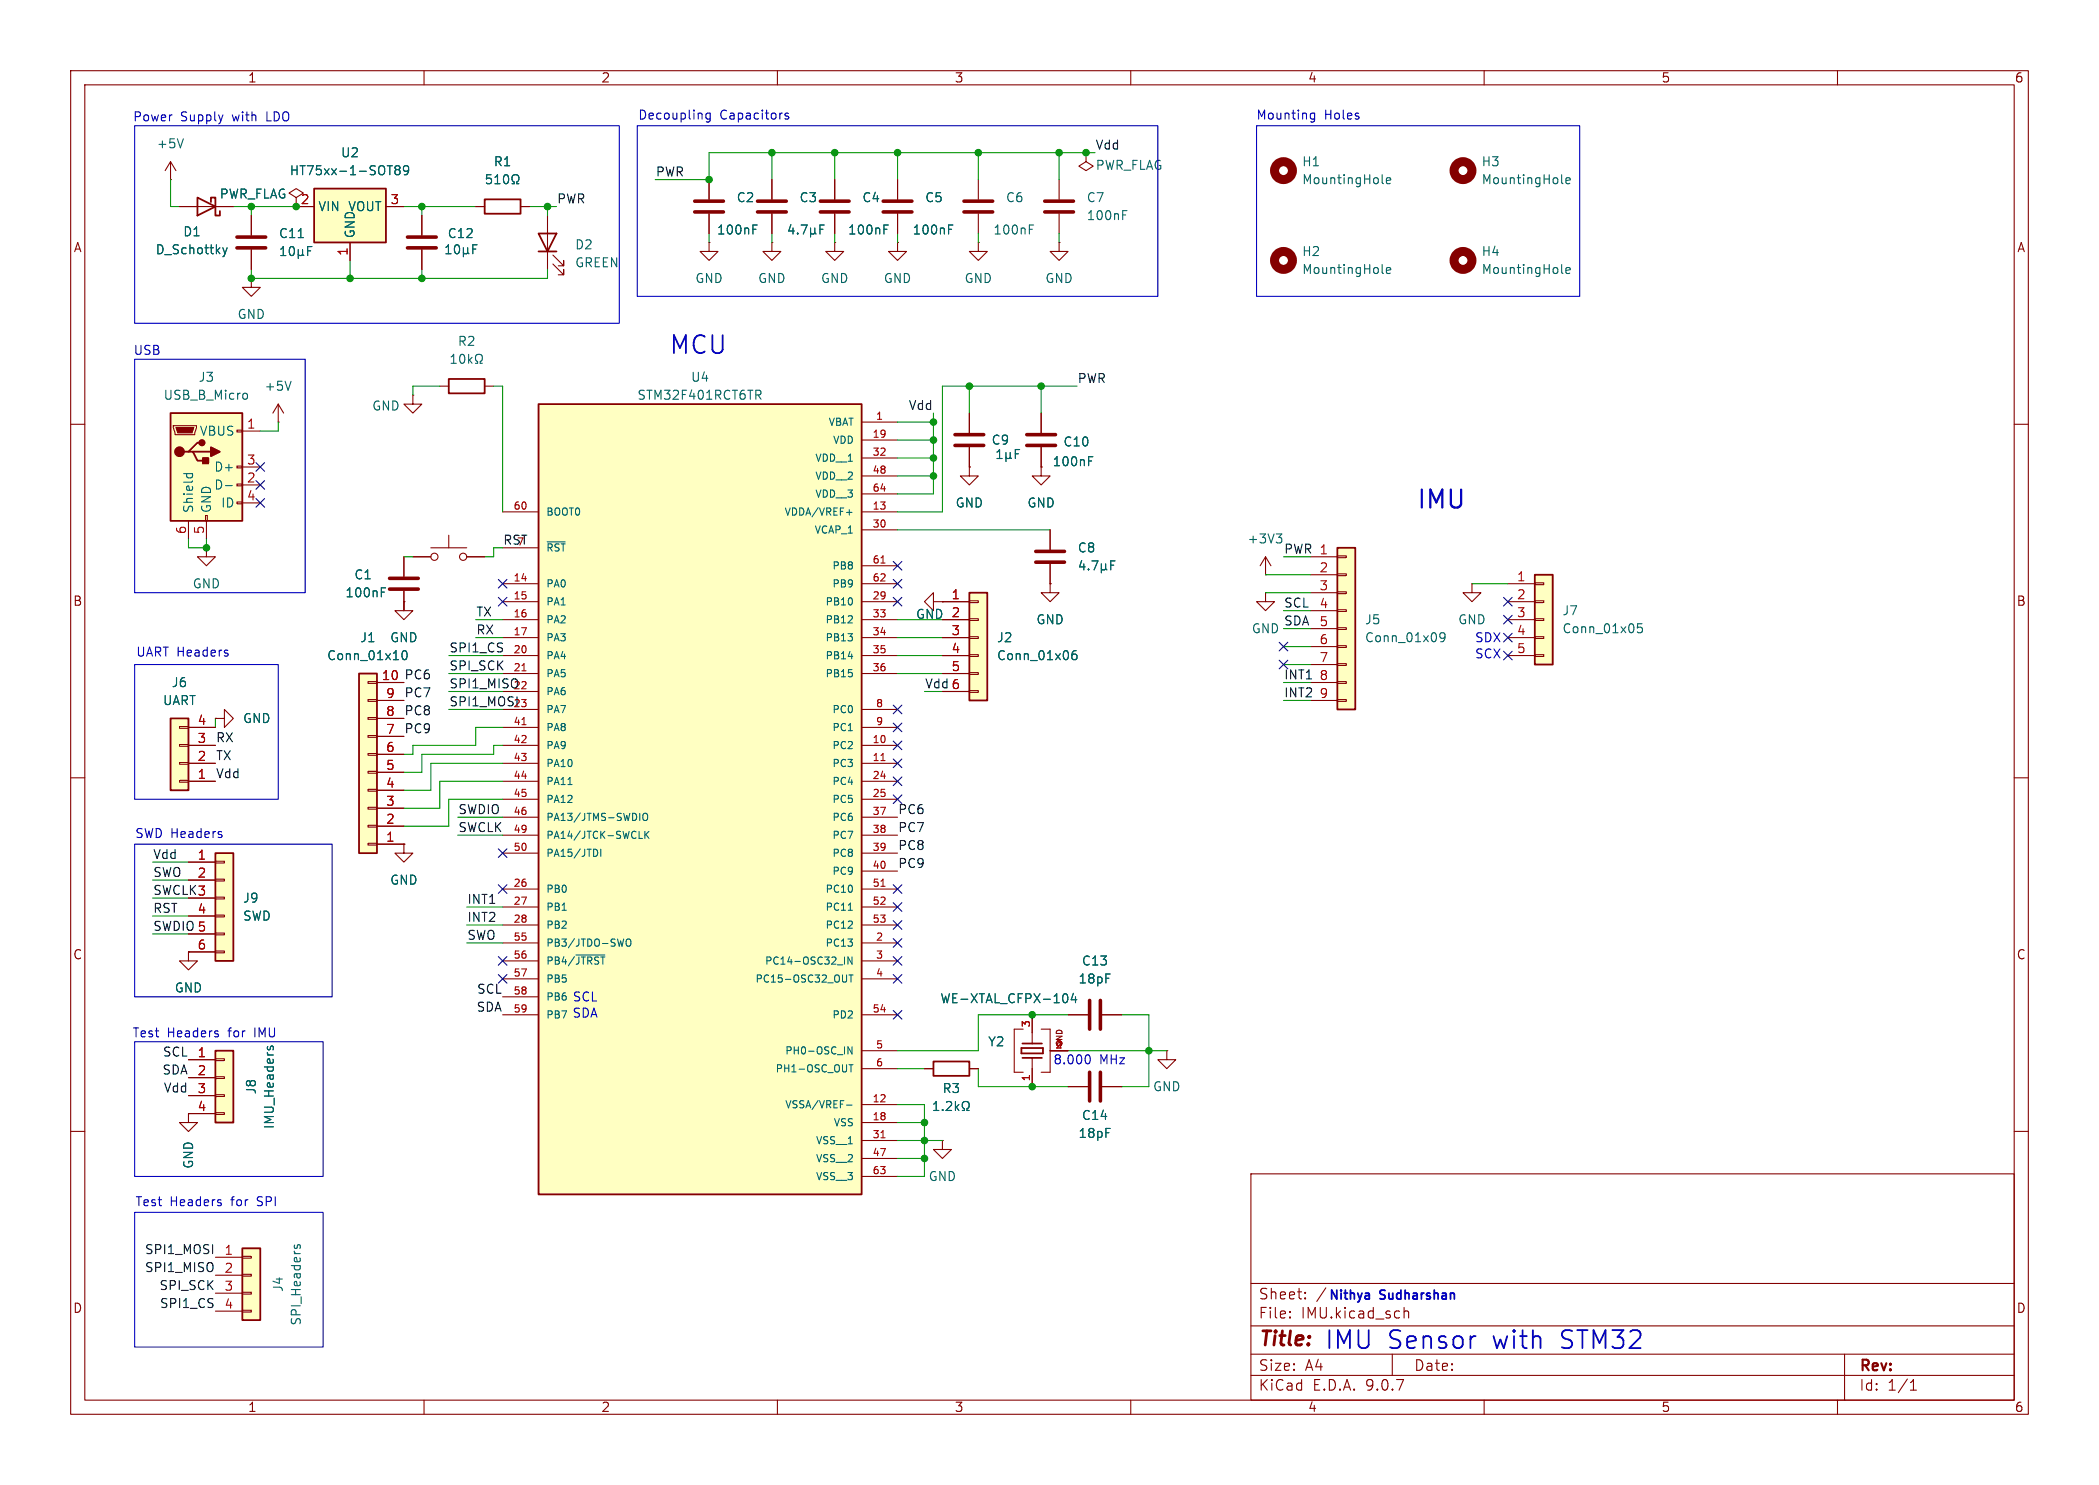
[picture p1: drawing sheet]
<svg xmlns="http://www.w3.org/2000/svg" width="297mm" height="210mm" viewBox="0 0 297 210" stroke-linecap="round" stroke-linejoin="round" font-family="sans-serif">
<g fill="none" stroke="#840000" stroke-width=".15">
<path d="M10 10h277v190h-277zM12 12h273v186h-273zM60 10v2M110 10v2M160 10v2M210 10v2M260 10v2M24.1 25.4h.1M24.1 22.9l-.7 1.2M24.1 22.9l.8 1.2M24.1 22.9v2.5M25.4 29.2h7.6"/>
<path d="M41.9 27.9l1-.6-1-.6-1 .6 1 .6v1.3M127 25.4v2.8M127 30.2v2.8M149.9 34.3v1.3h1.2l-1.2 1.2-1.3-1.2h1.3M149.9 34.3h.1M10 60h2M285 60h2M10 110h2M285 110h2M10 160h2M177 166h108v32h-108zM285 160h2"/>
<path d="M60 198v2M110 198v2M160 198v2M177 194.5h108M177 191.5h108M177 187.5h108M177 181.5h108M182.5 186.3h.1l-.1 .1M182.5 186.3v.1M182.5 185.5v.1M182.5 185.5h.1l-.1 .1M184.7 183.6v.1"/>
<path d="M184.7 183.6h-.1l.1 .1M184.7 182.8v.1M184.7 182.8h-.1l.1 .1M187.6 182.1l-1.3 2M197 191.5v3M198.7 184.9v1.5M198.7 185.5a.37 .37 0 0 1 .6 .1v.8M210 198v2M260 198v2M261 191.5v6.5M270.3 196.6h.9M270.3 195.5l.4-.4v1.5"/>
</g>
<path d="M125 28.4h4M125 30h4" fill="none" stroke="#840000" stroke-width=".51"/>
<path d="M25.9 19.6l-.4 1.3M31.5 35l.3 .9M31.8 35.9l-.1 .3-.2 .1M32.1 35l-.3 .9M134.2 32.4h.4M134.2 31.8h.6" fill="none" stroke="#006464" stroke-width=".15"/>
<path d="M27.9 27.9l2.6 1.3-2.6 1.3zM29.8 28.6v-.7h.7v2.6h.6v-.7" fill="none" stroke="#840000" stroke-width=".25"/>
<path d="M34.3 176.5h2.5v10.2h-2.5z" fill="#ffffc2"/>
<path d="M34.3 176.5h2.5v10.2h-2.5z" fill="none" stroke="#840000" stroke-width=".25"/>
<path d="M30.5 177.8h3.8M34.3 177.7h1.3v.2h-1.3zM30.5 180.3h3.8M30.5 182.9h3.8M30.5 185.4h3.8M34.3 180.2h1.3v.3h-1.3zM34.3 182.8h1.3v.2h-1.3zM34.3 185.3h1.3v.2h-1.3z" fill="none" stroke="#840000" stroke-width=".15"/>
<path d="M41.7 176.1v.4M42 176.5l.1-.4 .2-.1 .2 .2-.1 .4" fill="none" stroke="#006464" stroke-width=".15"/>
<path d="M137.2 83.8h2.5v15.3h-2.5z" fill="#ffffc2"/>
<path d="M63.5 53.6h5.1v2h-5.1zM137.2 83.8h2.5v15.3h-2.5z" fill="none" stroke="#840000" stroke-width=".25"/>
<g fill="none" stroke="#840000" stroke-width=".15">
<path d="M149.9 25.4v2.8M149.9 30.2v2.8M58.4 55.9v1.3h1.3l-1.3 1.2-1.3-1.2h1.3M58.4 55.9h.1M62.2 54.6h1.3M68.6 54.6h1.2M132.1 85.1v-1.3l-1.3 1.3 1.3 1.3v-1.3h1.2M133.3 85.1h.1M133.3 85.1h3.9M133.3 87.6h3.9M133.3 90.2h3.9M133.3 92.7h3.9"/>
<path d="M133.3 95.3h3.9M133.3 97.8h3.9M137.2 85h1.2v.2h-1.2zM137.2 87.5h1.2v.3h-1.2zM137.2 90h1.2v.3h-1.2zM137.2 92.6h1.2v.2h-1.2zM137.2 95.1h1.2v.3h-1.2zM137.2 97.7h1.2v.2h-1.2z"/>
</g>
<path d="M158.9 30.4h.4M158.9 29.8h.6M63.8 51.4h.8M63.8 50.5l.4-.4v1.3M65.2 50.2l.1-.1a.69 .69 0 0 1 .3 1.2l-.1 .1a.69 .69 0 0 1-.3-1.2zM66.3 50.1v1.3M66.4 50.9l.4 .5M66.8 50.5l-.5 .5M67.3 51.4h.3v-.3a.54 .54 0 0 1-.3-.7 .54 .54 0 0 1 .8-.2 .58 .58 0 0 1-.2 .9v.3h.3M152.3 92a.5 .5 0 0 0-.6 .6v.4l.1 .2 .3 .1 .2-.1 .1-.5-.1-.1-.4-.1-.2 .2" fill="none" stroke="#006464" stroke-width=".15"/>
<path d="M147.8 28.4h4.1M147.8 30h4.1" fill="none" stroke="#840000" stroke-width=".51"/>
<path d="M76.2 57.2h45.7v111.7h-45.7z" fill="#ffffc2"/>
<path d="M68.6 28.2h5.1v2h-5.1zM76.2 57.2h45.7v111.7h-45.7z" fill="none" stroke="#840000" stroke-width=".25"/>
<g fill="none" stroke="#840000" stroke-width=".15">
<path d="M67.3 29.2h1.3M73.7 29.2h1.2M121.9 59.7h5.1M57.1 78.7v2.8M58.4 78.7h2.6M61 77.5h5M63.5 75.7v1.8M66 78.7h2.6M71.1 72.4h5.1M71.1 77.5h5.1M121.9 72.4h5.1M121.9 62.2h5.1"/>
<path d="M121.9 64.8h5.1M121.9 67.3h5.1M121.9 69.9h5.1M121.9 74.9h5.1M57.1 83.6v2.8M71.1 82.6h5.1M71.1 85.1h5.1M71.1 87.6h5.1M71.1 90.2h5.1M71.1 92.7h5.1M71.1 95.3h5.1M71.1 97.8h5.1"/>
<path d="M121.9 82.6h5.1M121.9 85.1h5.1M121.9 87.6h5.1M121.9 90.2h5.1M121.9 92.7h5.1M121.9 95.3h5.1M121.9 80h5.1M71.1 100.3h5.1M71.1 102.9h5.1M71.1 105.4h5.1M71.1 108h5.1M71.1 110.5h5.1"/>
<path d="M71.1 113h5.1M71.1 115.6h5.1M71.1 118.1h5.1M121.9 100.3h5.1M121.9 102.9h5.1M121.9 105.4h5.1M121.9 108h5.1M121.9 110.5h5.1M121.9 113h5.1M121.9 115.6h5.1M121.9 118.1h5.1M71.1 120.7h5.1"/>
<path d="M71.1 125.7h5.1M71.1 128.3h5.1M71.1 130.8h5.1M71.1 133.4h5.1M71.1 135.9h5.1M71.1 138.4h5.1M121.9 120.7h5.1M121.9 125.7h5.1M121.9 128.3h5.1M121.9 130.8h5.1M121.9 133.4h5.1M121.9 135.9h5.1"/>
<path d="M121.9 138.4h5.1M121.9 123.2h5.1M71.1 141h5.1M71.1 143.5h5.1M121.9 143.5h5.1M121.9 148.6h5.1M121.9 151.1h5.1M121.9 156.2h5.1M121.9 158.8h5.1M121.9 161.3h5.1M121.9 163.8h5.1M121.9 166.4h5.1"/>
<circle cx="61.5" cy="78.7" r=".51"/>
<circle cx="65.5" cy="78.7" r=".51"/>
</g>
<g fill="none" stroke="#006464" stroke-width=".15">
<path d="M69.5 24.7h-.6l-.1 .6 .2-.1 .4 .1 .1 .1v.5l-.2 .1h-.3l-.2-.1M70 26h.8M70 25.1l.4-.4v1.3M71.4 24.8l.1-.1a.69 .69 0 0 1 .3 1.2l-.1 .1a.69 .69 0 0 1-.3-1.2zM72.5 26h.3v-.3a.54 .54 0 0 1-.3-.7 .54 .54 0 0 1 .7-.2 .58 .58 0 0 1-.1 .9v.3h.3M195.6 25.8l.2 .2M196.2 25.6l.6-.2-.1-.2-.3-.1-.2 .2v.6h.5M221 38.5l.2 .2M221.6 38.3l.6-.2-.1-.2-.3-.1-.2 .2v.6h.5M107 55.2h.4l.3 .2-.1 .4-.6 .1M107.3 55.9l.4 .6M77.4 76.6h2.6"/>
<path d="M119.8 72.5h.8M54 83.7h.4M54 83.1h.6M120 88.1h.6M120 89.6h.6l-.3 .4M120 92.8h.7M120.6 84.7v.7M120.6 87.2v.3M120.6 90.1v.4M120.6 95.2v.4M80.4 111h.5M90.4 118.6h.5"/>
<path d="M90.5 115v1M91.1 115.1l.1-.1a.34 .34 0 0 1 .4 .4v.3a.34 .34 0 0 1-.3 .3 .34 .34 0 0 1-.3-.3v-.3zM91.2 117.6v1M91.4 118l.4 .6M91.8 117.6l-.6 .5M79.5 128.7h.6M81.5 135.1h4.1M84.4 120.1l.2 .4-.2 .6M85 120.1v1M88.7 132.8h.1a.34 .34 0 0 1 .5 .3v.4a.34 .34 0 0 1-.4 .3 .34 .34 0 0 1-.3-.3v-.4zM119.5 135.3v1.1M119.8 137.9v.8l-.2 .2"/>
<path d="M120 128.7h.6M120.1 137.9h.6M120.4 137.9v1M120.6 135.3v1.1l-.6-1.1v1.1M119.8 156.3h.8M120.1 150.6h.6M120.4 150.6v1M120.6 148v1.1l-.6-1.1v1.1"/>
</g>
<path d="M124.7 79.6h.5M73.9 94.9h.5M73.9 102.5h.5M124.7 107.6h.5M124.7 125.3h.5M124.7 160.9h.5" fill="none" stroke="#a90000" stroke-width=".15"/>
<g fill="none" stroke="#840000" stroke-width="1.3">
<circle cx="181.6" cy="24.1" r="1.27"/>
<circle cx="207" cy="36.8" r="1.27"/>
</g>
<path d="M55.1 81.8h4.1M55.1 83.3h4.1" fill="none" stroke="#840000" stroke-width=".51"/>
<path d="M50.8 95.3h2.5v25.4h-2.5z" fill="#ffffc2"/>
<path d="M50.8 95.3h2.5v25.4h-2.5z" fill="none" stroke="#840000" stroke-width=".25"/>
<g fill="none" stroke="#840000" stroke-width=".15">
<path d="M52.1 98.9h1.2v.3h-1.2zM52.1 96.4h1.2v.2h-1.2zM53.3 99.1h3.8M53.3 96.5h3.8M148.6 82.6v1.2h1.3l-1.3 1.3-1.3-1.3h1.3M148.6 82.6h.1M52.1 119.3h1.2v.2h-1.2zM52.1 116.7h1.2v.3h-1.2zM52.1 114.2h1.2v.2h-1.2zM52.1 111.6h1.2v.3h-1.2zM52.1 109.1h1.2v.2h-1.2zM52.1 106.6h1.2v.2h-1.2z"/>
<path d="M52.1 104h1.2v.3h-1.2zM52.1 101.5h1.2v.2h-1.2zM53.3 119.4h3.8M53.3 116.8h3.8M53.3 114.3h3.8M53.3 111.8h3.8M53.3 109.2h3.8M53.3 106.7h3.8M53.3 104.1h3.8M53.3 101.6h3.8"/>
</g>
<path d="M57 92.1l.2-.1a.69 .69 0 0 1 .3 1.2l-.2 .1a.69 .69 0 0 1-.3-1.2z" fill="none" stroke="#006464" stroke-width=".15"/>
<path d="M44.4 26.7h10.2v7.6h-10.2z" fill="#ffffc2"/>
<path d="M44.4 26.7h10.2v7.6h-10.2z" fill="none" stroke="#840000" stroke-width=".25"/>
<path d="M35.6 39.4v1.2h1.2l-1.2 1.3-1.3-1.3h1.3M35.6 39.4h.1M35.6 30.5v2.8M35.6 35.3v2.8M41.9 29.2h2.5M49.5 34.3v2.5M54.6 29.2h2.5M59.7 30.5v2.8M59.7 35.3v2.8M118.1 34.3v1.3h1.3l-1.3 1.2-1.3-1.2h1.3M118.1 34.3h.1" fill="none" stroke="#840000" stroke-width=".15"/>
<g fill="none" stroke="#006464" stroke-width=".15">
<path d="M39.7 36.1h.7M39.7 35.2l.4-.3v1.2M41.1 34.9h.1a.69 .69 0 0 1 .3 1.1l-.1 .1a.69 .69 0 0 1-.3-1.1zM42.2 36l.2 .1h.2l.2-.1M42.2 35.3v1.3M42.2 33.6h.7M42.8 36l.2 .1M42.8 35.3v.7M43.5 35.5h.5M44.1 34.9h-.6v1.2M54.8 23.4h.7M56.1 24l-.2-.3 .2-.3h.3l.2 .3-.2 .3"/>
<path d="M56.1 24l-.2 .2v.4l.2 .1 .4-.1 .1-.1v-.3l-.2-.2M56.1 24h.3M57.8 24l-.2 .2h-.4l-.1-.2v-.3l.1-.2 .4-.1 .2 .2a.84 .84 0 0 1-.3 1.1h-.3M63.1 35.9h.7M63.1 35l.4-.4v1.3M64.5 34.7l.1-.1a.69 .69 0 0 1 .3 1.2l-.2 .1a.69 .69 0 0 1-.3-1.2zM65.6 35.7l.2 .2h.2l.2-.2M65.6 35v1.3M66.2 35.7l.2 .2M66.2 35v.7M66.9 35.2h.4M67.5 34.6h-.6v1.3"/>
<path d="M221 25.8l.2 .2M221.6 25.6l.6-.2-.1-.2-.3-.1-.2 .2v.6h.5"/>
</g>
<path d="M33.5 33.5h4.1M33.5 35.1h4.1M57.7 33.5h4M57.7 35.1h4" fill="none" stroke="#840000" stroke-width=".51"/>
<circle cx="207" cy="24.1" r="1.27" fill="none" stroke="#840000" stroke-width="1.3"/>
<path d="M217.2 81.3h2.5v12.7h-2.5z" fill="#ffffc2"/>
<path d="M217.2 81.3h2.5v12.7h-2.5z" fill="none" stroke="#840000" stroke-width=".25"/>
<path d="M109.2 34.3v1.3h1.3l-1.3 1.2-1.3-1.2h1.3M109.2 34.3h.1M213.4 82.6h3.8M213.4 85.1h3.8M213.4 87.6h3.8M213.4 90.2h3.8M213.4 92.7h3.8M217.2 82.4h1.2v.3h-1.2zM217.2 85h1.2v.2h-1.2zM217.2 87.5h1.2v.3h-1.2zM217.2 90h1.2v.3h-1.2zM217.2 92.6h1.2v.2h-1.2z" fill="none" stroke="#840000" stroke-width=".15"/>
<path d="M232.3 88.2h-.6v.6l.2-.1 .4 .1 .1 .1-.1 .5-.1 .1h-.3l-.2-.1" fill="none" stroke="#006464" stroke-width=".15"/>
<path d="M189.2 77.5h2.6v22.8h-2.6z" fill="#ffffc2"/>
<path d="M189.2 77.5h2.6v22.8h-2.6z" fill="none" stroke="#840000" stroke-width=".25"/>
<g fill="none" stroke="#840000" stroke-width=".15">
<path d="M109.2 25.4v2.8M109.2 30.2v2.8M118.1 25.4v2.8M118.1 30.2v2.8M147.3 58.4v2.8M147.3 66v1.3h1.3l-1.3 1.3-1.3-1.3h1.3M147.3 66h.1M147.3 63.2v2.8M179.1 78.7l-.8 1.3M179.1 78.7l.7 1.3M179.1 78.7v2.6M185.4 78.7h3.8"/>
<path d="M189.2 78.6h1.3v.3h-1.3zM179.1 83.8v1.3h1.2l-1.2 1.3-1.3-1.3h1.3M179.1 83.8h.1M179.1 81.3h.1M185.4 81.3h3.8M185.4 83.8h3.8M185.4 86.4h3.8M185.4 88.9h3.8M185.4 91.4h3.8M185.4 94h3.8M185.4 96.5h3.8M185.4 99.1h3.8"/>
<path d="M189.2 81.2h1.3v.2h-1.3zM189.2 83.7h1.3v.2h-1.3zM189.2 86.2h1.3v.3h-1.3zM189.2 88.8h1.3v.2h-1.3zM189.2 91.3h1.3v.3h-1.3zM189.2 93.9h1.3v.2h-1.3zM189.2 96.4h1.3v.2h-1.3zM189.2 98.9h1.3v.3h-1.3z"/>
</g>
<g fill="none" stroke="#006464" stroke-width=".15">
<path d="M111.9 31.8l-.3 .9h.8M112.2 32.2v.9M112.9 33v.1M113.4 31.8h.8l-.5 1.3M114.7 32.2v1.3M114.7 32.9l.2 .2h.2l.2-.2M115.3 32.9l.2 .2M115.3 32.2v.7M116 32.4h.4M116.6 31.8h-.6v1.3M120.2 33.1h.8M120.2 32.2l.4-.4v1.3"/>
<path d="M121.6 31.9l.2-.1a.69 .69 0 0 1 .3 1.2l-.2 .1a.69 .69 0 0 1-.3-1.2zM122.8 31.9l.2-.1a.69 .69 0 0 1 .3 1.2l-.2 .1a.69 .69 0 0 1-.3-1.2zM123.9 32.2v.9M123.9 32.4l.2-.2 .3 .1 .1 .8M125.1 32.4h.4M125.7 31.8h-.6v1.3M195.6 38.5l.2 .2M196.2 38.3l.6-.2-.1-.2-.3-.1-.2 .2v.6h.5M154 65.2h.5M154 64.6h.6M180.6 75.5h.8l-.5 .5M181.1 76l.3 .2v.3"/>
<path d="M181.2 76.7l-.1 .1M204.5 90l-.3 .3-.3-.1-.2-.2v-.3l.2-.2h.3l.2 .1a.84 .84 0 0 1-.3 1.1h-.2"/>
</g>
<path d="M107.2 28.4h4.1M107.2 30h4.1M116.1 28.4h4M116.1 30h4M145.3 61.5h4.1M145.3 63h4.1" fill="none" stroke="#840000" stroke-width=".51"/>
<circle cx="181.6" cy="36.8" r="1.27" fill="none" stroke="#840000" stroke-width="1.3"/>
<path d="M30.5 148.6h2.5v10.2h-2.5z" fill="#ffffc2"/>
<path d="M76.2 33h2.5l-1.2 2.6zM76.2 35.6h2.5M30.5 148.6h2.5v10.2h-2.5z" fill="none" stroke="#840000" stroke-width=".25"/>
<g fill="none" stroke="#840000" stroke-width=".15">
<path d="M77.5 30.5v7.6M78.2 37.3l1.6 1.6v-.8v.8h-.8M78.2 36.1l1.6 1.5v-.8v.8h-.8M100.3 34.3v1.3h1.3l-1.3 1.2-1.2-1.2h1.2M100.3 34.3h.1M100.3 25.4v2.8M100.3 30.2v2.8M153.7 21.6v1.3l1 .6-1 .6-1-.6 1-.6M153.7 21.6h.1M137.2 58.4v2.8M137.2 66v1.3h1.2l-1.2 1.3-1.3-1.3h1.3M137.2 66h.1"/>
<path d="M137.2 63.2v2.8M208.3 82.6v1.2h1.2l-1.2 1.3-1.3-1.3h1.3M208.3 82.6h.1M26.7 134.6v1.3h1.2l-1.2 1.3-1.3-1.3h1.3M26.7 134.6h.1M26.7 157.5v1.3h1.2l-1.2 1.2-1.3-1.2h1.3M26.7 157.5h.1M26.7 149.9h3.8M26.7 152.4h3.8M26.7 154.9h3.8M26.7 157.5h3.8M30.5 149.7h1.2v.3h-1.2z"/>
<path d="M30.5 152.3h1.2v.2h-1.2zM30.5 154.8h1.2v.3h-1.2zM30.5 157.4h1.2v.2h-1.2zM151.1 153.7h2.8M156 153.7h2.7M165.1 148.6v1.3h1.3l-1.3 1.2-1.3-1.2h1.3M165.1 148.6h.1"/>
</g>
<path d="M106.5 32.4h.5M106.5 31.8h.6M141.1 64.8h.7M141.1 63.9l.3-.3v1.2M142.3 64.7l.2 .1h.3l.1-.1M142.3 64v1.3M142.9 64.7l.2 .1M142.9 64v.7M143.7 64.2h.4M144.3 63.6h-.6v1.2M37.9 148v.4M38.7 148.3l-.1-.3-.2-.1-.1 .1-.1 .4" fill="none" stroke="#006464" stroke-width=".15"/>
<path d="M98.3 28.4h4.1M98.3 30h4.1M135.1 61.5h4.1M135.1 63h4.1M154.2 151.6v4.1M155.7 151.6v4.1" fill="none" stroke="#840000" stroke-width=".51"/>
<path d="M30.5 120.7h2.5v15.2h-2.5z" fill="#ffffc2"/>
<path d="M30.5 120.7h2.5v15.2h-2.5z" fill="none" stroke="#840000" stroke-width=".25"/>
<g fill="none" stroke="#840000" stroke-width=".15">
<path d="M39.4 59.7h.1M39.4 57.2l-.8 1.2M39.4 57.2l.7 1.2M39.4 57.2v2.5M29.2 77.5v1.2h1.3l-1.3 1.3-1.3-1.3h1.3M29.2 77.5h.1M57.1 119.4v1.3h1.3l-1.3 1.2-1.2-1.2h1.2M57.1 119.4h.1M26.7 121.9h3.8M26.7 124.5h3.8M26.7 127h3.8M26.7 129.5h3.8"/>
<path d="M26.7 132.1h3.8M26.7 134.6h3.8M30.5 121.8h1.2v.2h-1.2zM30.5 124.3h1.2v.3h-1.2zM30.5 126.9h1.2v.2h-1.2zM30.5 129.4h1.2v.3h-1.2zM30.5 132h1.2v.2h-1.2zM30.5 134.5h1.2v.2h-1.2z"/>
</g>
<path d="M41.2 53.9l-.4 1.3" fill="none" stroke="#006464" stroke-width=".15"/>
<path d="M24.1 58.4h10.2v15.3h-10.2z" fill="#ffffc2"/>
<path d="M24.1 58.4h10.2v15.3h-10.2zM26.7 63.9h.6l.6 1.3h1.3M27.3 63.9h2.5M28.6 62.6h-.7l-1.2 1.3h-.7M132.1 150.1h5.1v2h-5.1zM144.5 148.2h3.1v.8h-3.1zM144.7 149.6h2.7M144.7 147.6h2.7" fill="none" stroke="#840000" stroke-width=".25"/>
<g fill="none" stroke="#840000" stroke-width=".15">
<path d="M138.4 34.3v1.3h1.3l-1.3 1.2-1.2-1.2h1.2M138.4 34.3h.1M24.5 60.2h3.3v.3l-.2 1h-2.8zM26.7 73.7v2.5M29.1 72.9h.2v.8h-.2zM29.2 73.7v2.5M33.5 60.8h.8v.3h-.8zM33.5 65.9h.8v.3h-.8zM33.5 68.5h.8v.2h-.8zM33.5 71h.8v.2h-.8zM34.3 61h2.5M34.3 66h2.5"/>
<path d="M34.3 68.6h2.5M34.3 71.1h2.5M30.5 101.6h1.2v-1.3l1.3 1.3-1.3 1.3v-1.3M30.5 101.6h.1M130.8 151.1h1.3M137.2 151.1h1.2M144.8 145.5h-1.3v6.1h1.3M146 143.5v4.1M146 149.6v4.1M147.3 145.5h1.3v6.1h-1.3M148.6 148.6h2.5M151.1 143.5h2.8"/>
<path d="M156 143.5h2.7M133.3 161.3v1.3h1.3l-1.3 1.2-1.2-1.2h1.2M133.3 161.3h.1"/>
</g>
<path d="M24.9 60.5h2.5l-.2 .7h-2.1z" fill="#840000" stroke="#840000" stroke-width=".15"/>
<g fill="#840000" stroke="#840000" stroke-width=".25">
<path d="M28.7 64.8h.8v.7h-.8z"/>
<path d="M29.8 63.2l1.3 .7-1.3 .6z"/>
<circle cx="25.4" cy="63.9" r=".63"/>
<circle cx="28.6" cy="62.6" r=".38"/>
</g>
<g fill="none" stroke="#006464" stroke-width=".15">
<path d="M34.6 55.6l.3 .1 .1 .2v.4l-.4 .2M26 67h1.2M26.5 67l-.1 .3M27.2 67v.3M31.9 68.7h1M132.1 157h.7M132.1 156.1l.4-.3v1.2M133.4 156.9v.1M133.9 155.9l.2-.1h.3l.2 .1 .1 .2-.1 .2-.7 .7h.8M135.2 155.8v1.2M135.3 156.6l.4 .4M135.7 156.2l-.5 .5"/>
<path d="M136.2 157h.3v-.2a.54 .54 0 0 1-.3-.7 .54 .54 0 0 1 .7-.3 .58 .58 0 0 1-.1 1v.2h.3M150.5 140.6l.2-.1a.69 .69 0 0 1 .3 1.2l-.2 .1-.3-.1M151.9 140.5l-.3 .9h.8M152.2 141v.8"/>
</g>
<path d="M154.2 141.5v4M155.7 141.5v4" fill="none" stroke="#840000" stroke-width=".51"/>
<path d="M24.1 101.6h2.6v10.2h-2.6z" fill="#ffffc2"/>
<path d="M24.1 101.6h2.6v10.2h-2.6z" fill="none" stroke="#840000" stroke-width=".25"/>
<g fill="none" stroke="#840000" stroke-width=".15">
<path d="M25.4 29.2h2.5M30.5 29.2h2.5M35.6 30.5v2.8M35.6 35.3v2.8M41.9 29.2h2.5M49.5 34.3v2.5M54.6 29.2h2.5M59.7 30.5v2.8M59.7 35.3v2.8M67.3 29.2h1.3M73.7 29.2h1.2M100.3 25.4v2.8"/>
<path d="M100.3 30.2v2.8M109.2 25.4v2.8M109.2 30.2v2.8M118.1 25.4v2.8M118.1 30.2v2.8M127 34.3v1.3h1.3l-1.3 1.2-1.3-1.2h1.3M127 34.3h.1M127 25.4v2.8M127 30.2v2.8M138.4 25.4v2.8M138.4 30.2v2.8M137.2 58.4v2.8"/>
<path d="M147.3 58.4v2.8M57.1 78.7v2.8M58.4 78.7h2.6M66 78.7h2.6M137.2 66h.1M137.2 63.2v2.8M147.3 66h.1M147.3 63.2v2.8M148.6 74.9v2.8M148.6 79.8v2.8M53.3 99.1h3.8M53.3 96.5h3.8"/>
<path d="M57.1 83.6v2.8h-1.2l1.2 1.2 1.3-1.2h-1.3v-1.3M57.1 85.1h.1M133.3 85.1h.1M133.3 85.1h3.9M133.3 87.6h3.9M133.3 90.2h3.9M133.3 92.7h3.9M133.3 95.3h3.9M133.3 97.8h3.9M148.6 82.6h.1M25.4 110.4h1.3v.2h-1.3zM25.4 107.8h1.3v.3h-1.3z"/>
<path d="M25.4 105.3h1.3v.2h-1.3zM25.4 102.7h1.3v.3h-1.3zM26.7 110.5h3.8M26.7 108h3.8M26.7 105.4h3.8M26.7 102.9h3.8M30.5 101.6h.1M53.3 119.4h3.8M53.3 116.8h3.8M53.3 114.3h3.8M53.3 111.8h3.8M53.3 109.2h3.8"/>
<path d="M53.3 106.7h3.8M53.3 104.1h3.8M53.3 101.6h3.8M57.1 119.4h.1M26.7 134.6h.1M26.7 121.9h3.8M26.7 124.5h3.8M26.7 127h3.8M26.7 129.5h3.8M26.7 132.1h3.8M26.7 134.6h3.8M26.7 157.5h.1"/>
<path d="M26.7 149.9h3.8M26.7 152.4h3.8M26.7 154.9h3.8M26.7 157.5h3.8M130.8 151.1h1.3M137.2 151.1h1.2M146 143.5v2.6M146 151.1v2.6M148.6 148.6h2.5M151.1 143.5h2.8M151.1 153.7h2.8M156 143.5h2.7"/>
<path d="M156 153.7h2.7"/>
</g>
<path d="M136.4 28.4h4.1M136.4 30h4.1M146.6 78h4M146.6 79.5h4" fill="none" stroke="#840000" stroke-width=".51"/>
<g fill="none" stroke="#006464" stroke-width=".15">
<path d="M31.5 35l.3 .9M31.8 35.9l-.1 .3-.2 .1M32.1 35l-.3 .9M39.7 36.1h.7M39.7 35.2l.4-.3v1.2M41.1 34.9h.1a.69 .69 0 0 1 .3 1.1l-.1 .1a.69 .69 0 0 1-.3-1.1zM42.2 36l.2 .1h.2l.2-.1M42.2 35.3v1.3M42.2 33.6h.7M42.8 36l.2 .1M42.8 35.3v.7M43.5 35.5h.5"/>
<path d="M44.1 34.9h-.6v1.2M54.8 23.4h.7M56.1 24l-.2 .2v.4l.2 .1 .4-.1 .1-.1v-.3l-.2-.2M56.1 24l-.2-.3 .2-.3h.3l.2 .3-.2 .3M56.1 24h.3M57.8 24l-.2 .2h-.4l-.1-.2v-.3l.1-.2 .4-.1 .2 .2a.84 .84 0 0 1-.3 1.1h-.3M63.1 35.9h.7M63.1 35l.4-.4v1.3M64.5 34.7l.1-.1a.69 .69 0 0 1 .3 1.2l-.2 .1a.69 .69 0 0 1-.3-1.2zM65.6 35.7l.2 .2h.2l.2-.2M65.6 35v1.3M66.2 35.7l.2 .2"/>
<path d="M66.2 35v.7M66.9 35.2h.4M67.5 34.6h-.6v1.3M69.5 24.7h-.6l-.1 .6 .2-.1 .4 .1 .1 .1v.5l-.2 .1h-.3l-.2-.1M70 26h.8M70 25.1l.4-.4v1.3M71.4 24.8l.1-.1a.69 .69 0 0 1 .3 1.2l-.1 .1a.69 .69 0 0 1-.3-1.2zM72.5 26h.3v-.3a.54 .54 0 0 1-.3-.7 .54 .54 0 0 1 .7-.2 .58 .58 0 0 1-.1 .9v.3h.3M106.5 32.4h.5M106.5 31.8h.6M111.9 31.8l-.3 .9h.8M112.2 32.2v.9"/>
<path d="M112.9 33v.1M113.4 31.8h.8l-.5 1.3M114.7 32.2v1.3M114.7 32.9l.2 .2h.2l.2-.2M115.3 32.9l.2 .2M115.3 32.2v.7M116 32.4h.4M116.6 31.8h-.6v1.3M120.2 33.1h.8M120.2 32.2l.4-.4v1.3M121.6 31.9l.2-.1a.69 .69 0 0 1 .3 1.2l-.2 .1a.69 .69 0 0 1-.3-1.2zM122.8 31.9l.2-.1a.69 .69 0 0 1 .3 1.2l-.2 .1a.69 .69 0 0 1-.3-1.2z"/>
<path d="M123.9 32.2v.9M123.9 32.4l.2-.2 .3 .1 .1 .8M125.1 32.4h.4M125.7 31.8h-.6v1.3M134.2 32.4h.4M134.2 31.8h.6M145.7 32.4h.4M145.7 31.8h.6M141.1 64.8h.7M141.1 63.9l.3-.3v1.2M142.3 64.7l.2 .1h.3l.1-.1M142.3 64v1.3"/>
<path d="M142.9 64.7l.2 .1M142.9 64v.7M143.7 64.2h.4M144.3 63.6h-.6v1.2M153.1 79.3l-.3 .9h.7M153.4 79.7v.9M154 65.2h.5M154 64.6h.6M154.5 79.3h.9l-.6 1.3M155.8 79.7v1.3M156.4 79.7v.7M157.2 79.9h.4"/>
<path d="M157.8 79.3h-.6v1.3M54 83.7h.4M54 83.1h.6M57 92.1l.2-.1a.69 .69 0 0 1 .3 1.2l-.2 .1a.69 .69 0 0 1-.3-1.2zM152.3 92a.5 .5 0 0 0-.6 .6v.4l.1 .2 .3 .1 .2-.1 .1-.5-.1-.1-.4-.1-.2 .2M154 80.5v.1M155.8 80.4l.2 .2h.3l.1-.2M156.4 80.4l.2 .2M37.9 148v.4M38.7 148.3l-.1-.3-.2-.1-.1 .1-.1 .4M132.1 157h.7M132.1 156.1l.4-.3v1.2"/>
<path d="M133.4 156.9v.1M133.9 155.9l.2-.1h.3l.2 .1 .1 .2-.1 .2-.7 .7h.8M135.2 155.8v1.2M135.3 156.6l.4 .4M135.7 156.2l-.5 .5M136.2 157h.3v-.2a.54 .54 0 0 1-.3-.7 .54 .54 0 0 1 .7-.3 .58 .58 0 0 1-.1 1v.2h.3M150.5 140.6l.2-.1a.69 .69 0 0 1 .3 1.2l-.2 .1-.3-.1M151.9 140.5l-.3 .9h.8M152.2 141v.8"/>
</g>
<g fill="none" stroke="#009600" stroke-width=".15">
<path d="M24.1 25.4v3.8h1.3M33 29.2h8.9M35.6 29.2v1.3M35.6 38.1v1.3h41.9v-1.3M49.5 36.8v2.6M57.1 29.2h10.2M59.7 29.2v1.3M59.7 38.1v1.3M74.9 29.2h3.8M77.5 29.2v1.3M100.3 33v1.3M109.2 21.6v3.8"/>
<path d="M109.2 33v1.3M118.1 21.6v3.8M118.1 33v1.3M127 21.6v3.8M127 33v1.3M138.4 21.6v3.8M138.4 33v1.3M149.9 21.6v3.8M149.9 33v1.3M154.9 21.6h-54.6v3.8h-7.6M39.4 59.7v1.3h-2.6M62.2 54.6h-3.8v1.3"/>
<path d="M69.8 54.6h1.3v17.8M127 59.7h5.1M132.1 58.4v11.5h-5.1M137.2 54.6v3.8M147.3 54.6v3.8M152.4 54.6h-19.1v17.8h-6.3M26.7 76.2v1.3h2.5v-1.3M57.1 78.7h1.3M71.1 77.5h-1.3v1.2h-1.2M127 74.9h21.6M127 67.3h5.1M127 64.8h5.1"/>
<path d="M127 62.2h5.1M181.6 78.7h3.8M57.1 85.1v1.3M63.5 95.3h7.6M63.5 92.7h7.6M63.5 97.8h7.6M67.3 90.2h3.8M67.3 87.6h3.8M127 95.3h6.3M127 90.2h6.3M127 87.6h6.3M127 92.7h6.3"/>
<path d="M179.1 83.8h6.3M179.1 81.3h6.3M181.6 94h3.8M181.6 99.1h3.8M181.6 96.5h3.8M181.6 88.9h3.8M181.6 91.4h3.8M181.6 86.4h3.8M208.3 82.6h5.1M30.5 101.6v1.3M63.5 100.3h7.6M64.8 118.1h6.3"/>
<path d="M64.8 115.6h6.3M71.1 105.4h-1.3v1.3h-10.1v2.5h-2.6M71.1 102.9h-3.8v2.5h-8.9v1.3h-1.3M71.1 108h-10.1v3.8h-3.9M71.1 113h-7.6v3.8h-6.4M71.1 110.5h-8.9v3.8h-5.1M21.6 127h5.1M21.6 121.9h5.1M21.6 124.5h5.1M21.6 129.5h5.1M21.6 132.1h5.1M66 133.4h5.1"/>
<path d="M66 130.8h5.1M66 128.3h5.1M127 158.8h3.8M127 156.2h3.8v10.2h-3.8M127 151.1h3.8M138.4 151.1v2.6h12.7M151.1 143.5h-12.7v5.1h-11.4M151.1 148.6h14M158.7 143.5h3.9v10.2h-3.9M127 161.3h6.3M127 163.8h3.8"/>
</g>
<g fill="none" stroke="#000084" stroke-width=".15">
<path d="M36.2 65.4l1.2 1.2M36.2 70.5l1.2 1.2M36.2 68l1.2 1.2M37.4 65.4l-1.2 1.2M37.4 70.5l-1.2 1.2M37.4 68l-1.2 1.2M126.4 79.4l1.2 1.2M127.6 79.4l-1.2 1.2M70.5 84.5l1.2 1.2M70.5 81.9l1.2 1.3M71.7 84.5l-1.2 1.2M71.7 81.9l-1.2 1.3"/>
<path d="M126.4 84.5l1.2 1.2M126.4 99.7l1.2 1.2M126.4 81.9l1.2 1.3M127.6 84.5l-1.2 1.2M127.6 99.7l-1.2 1.2M127.6 81.9l-1.2 1.3M181 90.8l1.2 1.2M181 93.4l1.2 1.2M182.2 90.8l-1.2 1.2M182.2 93.4l-1.2 1.2M212.8 84.5l1.2 1.2M212.8 92.1l1.2 1.2"/>
<path d="M212.8 89.6l1.2 1.2M212.8 87l1.2 1.2M214 84.5l-1.2 1.2M214 92.1l-1.2 1.2M214 89.6l-1.2 1.2M214 87l-1.2 1.2M126.4 112.4l1.2 1.2M126.4 109.9l1.2 1.2M126.4 104.8l1.2 1.2M126.4 107.3l1.2 1.3M126.4 102.3l1.2 1.2M127.6 112.4l-1.2 1.2"/>
<path d="M127.6 109.9l-1.2 1.2M127.6 104.8l-1.2 1.2M127.6 107.3l-1.2 1.3M127.6 102.3l-1.2 1.2M70.5 125.1l1.2 1.2M70.5 137.8l1.2 1.2M70.5 120l1.2 1.3M70.5 135.3l1.2 1.2M71.7 125.1l-1.2 1.2M71.7 137.8l-1.2 1.2M71.7 135.3l-1.2 1.2M71.7 120l-1.2 1.3"/>
<path d="M126.4 127.7l1.2 1.2M126.4 130.2l1.2 1.2M126.4 135.3l1.2 1.2M126.4 132.7l1.2 1.3M126.4 137.8l1.2 1.2M126.4 125.1l1.2 1.2M127.6 127.7l-1.2 1.2M127.6 130.2l-1.2 1.2M127.6 135.3l-1.2 1.2M127.6 132.7l-1.2 1.3M127.6 137.8l-1.2 1.2M127.6 125.1l-1.2 1.2"/>
<path d="M126.4 142.9l1.2 1.2M127.6 142.9l-1.2 1.2"/>
</g>
<g fill="none" stroke="#0000c2" stroke-width=".15">
<path d="M19 17.8h68.6v27.9h-68.6zM90.2 17.8h73.6v24.1h-73.6zM100.5 16v1l-.3 .3-.3-.1M100.5 16.1l-.4-.1-.2 .2v.4l.1 .2h.5M111.6 16.1l-.3-.1-.2 .2v.2l.5 .1v.3h-.5M177.8 17.8h45.7v24.1h-45.7zM185.5 16.7l.1 .1h.4M186 16v1l-.2 .3-.3-.1M186 16.1l-.4-.1-.1 .1M19 50.8h24.2v33h-24.2zM19 94h20.4v19h-20.4zM32.2 92.4v.3"/>
<path d="M19 119.4h28v21.6h-28zM31.4 118.1v.3M19 147.3h26.7v19.1h-26.7zM30.9 146.3v.3M153.8 149.2a.69 .69 0 0 1 .3 1.1l-.3 .1M19 171.5h26.7v19h-26.7zM31.3 170.1v.3"/>
</g>
<g fill="#009600" stroke="#009600" stroke-width=".15">
<circle cx="35.6" cy="39.4" r=".46"/>
<circle cx="35.6" cy="29.2" r=".46"/>
<circle cx="77.5" cy="29.2" r=".46"/>
<circle cx="41.9" cy="29.2" r=".46"/>
<circle cx="109.2" cy="21.6" r=".46"/>
<circle cx="49.5" cy="39.4" r=".46"/>
<circle cx="59.7" cy="39.4" r=".46"/>
<circle cx="59.7" cy="29.2" r=".46"/>
<circle cx="100.3" cy="25.4" r=".46"/>
<circle cx="29.2" cy="77.5" r=".46"/>
<circle cx="132.1" cy="64.8" r=".46"/>
<circle cx="132.1" cy="62.2" r=".46"/>
<circle cx="132.1" cy="67.3" r=".46"/>
<circle cx="137.2" cy="54.6" r=".46"/>
<circle cx="147.3" cy="54.6" r=".46"/>
<circle cx="132.1" cy="59.7" r=".46"/>
<circle cx="127" cy="21.6" r=".46"/>
<circle cx="138.4" cy="21.6" r=".46"/>
<circle cx="149.9" cy="21.6" r=".46"/>
<circle cx="153.7" cy="21.6" r=".46"/>
<circle cx="118.1" cy="21.6" r=".46"/>
<circle cx="130.8" cy="161.3" r=".46"/>
<circle cx="130.8" cy="158.8" r=".46"/>
<circle cx="130.8" cy="163.8" r=".46"/>
<circle cx="146" cy="143.5" r=".46"/>
<circle cx="146" cy="153.7" r=".46"/>
<circle cx="162.6" cy="148.6" r=".46"/>
</g>
<g font-size="3.5" fill="#0000c2">
<text x="94.6" y="50.4">MCU</text>
<text x="200.4" y="72.4">IMU</text>
<text x="187.4" y="191.1">IMU</text>
<text x="196.3" y="191.1">Sensor</text>
<text x="211.3" y="191.1">with</text>
<text x="221.2" y="191.1">STM32</text>
</g>
<text font-size="2.8" fill="#840000" x="178" y="190.9">Title:</text>
<g font-size="2.1" fill="#840000">
<text x="178" y="184">Sheet:</text>
<text x="178" y="186.7">File:</text>
<text x="184.1" y="186.7">IMU.kicad_sch</text>
<text x="178" y="196.9">KiCad</text>
<text x="178" y="194.1">Size:</text>
<text x="184.7" y="194.1">A4</text>
<text x="185.7" y="196.9">E.D.A.</text>
<text x="193.3" y="196.9">9.0.7</text>
<text x="200" y="194.1">Date:</text>
<text x="263" y="194.3">Rev:</text>
<text x="263" y="196.9">Id:</text>
<text x="267.1" y="196.9">1/1</text>
</g>
<g font-size="1.8" fill="#840000">
<text x="35" y="11.9">1</text>
<text x="85" y="11.9">2</text>
<text x="135" y="11.9">3</text>
<text x="185" y="11.9">4</text>
<text x="235" y="11.9">5</text>
<text x="285" y="11.9">6</text>
<text x="10.3" y="35.9">A</text>
<text x="285.3" y="35.9">A</text>
<text x="10.3" y="85.9">B</text>
<text x="285.3" y="85.9">B</text>
<text x="10.3" y="135.9">C</text>
<text x="285.3" y="135.9">C</text>
<text x="10.3" y="185.9">D</text>
<text x="285.3" y="185.9">D</text>
<text x="35" y="199.9">1</text>
<text x="85" y="199.9">2</text>
<text x="135" y="199.9">3</text>
<text x="185" y="199.9">4</text>
<text x="235" y="199.9">5</text>
<text x="285" y="199.9">6</text>
</g>
<g font-size="1.8" fill="#0000c2">
<text x="18.7" y="17.4">Power</text>
<text x="25.5" y="17.4">Supply</text>
<text x="33" y="17.4">with</text>
<text x="38" y="17.4">LDO</text>
<text x="90.2" y="17.1">Decoupling</text>
<text x="101.9" y="17.1">Capacitors</text>
<text x="177.7" y="17.1">Mounting</text>
<text x="187.4" y="17.1">Holes</text>
<text x="18.8" y="50.4">USB</text>
<text x="19.2" y="93.1">UART Headers</text>
<text x="208.6" y="91">SDX</text>
<text x="208.6" y="93.3">SCX</text>
<text x="19" y="118.7">SWD Headers</text>
<text x="80.9" y="141.8">SCL</text>
<text x="18.7" y="146.9">Test</text>
<text x="23.6" y="146.9">Headers</text>
<text x="32.4" y="146.9">for</text>
<text x="36.3" y="146.9">IMU</text>
<text x="80.9" y="144.1">SDA</text>
<text x="149" y="150.7">8.000</text>
<text x="155.6" y="150.7">MHz</text>
<text x="19.1" y="170.8">Test</text>
<text x="24.1" y="170.8">Headers</text>
<text x="32.8" y="170.8">for</text>
<text x="36.7" y="170.8">SPI</text>
<text x="187.9" y="184.2">Nithya</text>
<text x="195.3" y="184.2">Sudharshan</text>
</g>
<g font-size="1.8" fill="#006464">
<text x="22.1" y="21.2">+5V</text>
<text x="48.2" y="22.5">U2</text>
<text x="69.8" y="23.7">R1</text>
<text x="184.2" y="23.7">H1</text>
<text x="209.6" y="23.7">H3</text>
<text x="31" y="28.3">PWR_FLAG</text>
<text x="40.9" y="25">HT75xx-1-SOT89</text>
<text x="104.1" y="28.8">C2</text>
<text x="113" y="28.8">C3</text>
<text x="121.9" y="28.8">C4</text>
<text x="130.8" y="28.8">C5</text>
<text x="142.2" y="28.8">C6</text>
<text x="153.7" y="28.8">C7</text>
<text x="154.9" y="24.2">PWR_FLAG</text>
<text x="184.2" y="26.3">MountingHole</text>
<text x="209.6" y="26.3">MountingHole</text>
<text x="25.8" y="33.6">D1</text>
<text x="39.4" y="33.9">C11</text>
<text x="45" y="30.1">VIN</text>
<text x="49.2" y="30.1">VOUT</text>
<text x="50.4" y="33.8" transform="rotate(-90 50.4 33.8)">GND</text>
<text x="63.3" y="33.9">C12</text>
<text x="81.3" y="35.5">D2</text>
<text x="101.4" y="33.4">100nF</text>
<text x="129" y="33.4">100nF</text>
<text x="140.5" y="33.4">100nF</text>
<text x="153.7" y="31.3">100nF</text>
<text x="21.9" y="36.2">D_Schottky</text>
<text x="81.3" y="38">GREEN</text>
<text x="98.3" y="40.2">GND</text>
<text x="107.2" y="40.2">GND</text>
<text x="116.1" y="40.2">GND</text>
<text x="125" y="40.2">GND</text>
<text x="136.4" y="40.2">GND</text>
<text x="147.8" y="40.2">GND</text>
<text x="184.2" y="36.4">H2</text>
<text x="184.2" y="39">MountingHole</text>
<text x="209.6" y="36.4">H4</text>
<text x="209.6" y="39">MountingHole</text>
<text x="33.5" y="45.3">GND</text>
<text x="64.7" y="49.1">R2</text>
<text x="23.1" y="56.7">USB_B_Micro</text>
<text x="28" y="54.2">J3</text>
<text x="37.3" y="55.5">+5V</text>
<text x="52.6" y="58.3">GND</text>
<text x="90.1" y="56.7">STM32F401RCT6TR</text>
<text x="97.7" y="54.2">U4</text>
<text x="28.2" y="61.8">VBUS</text>
<text x="140.2" y="63.1">C9</text>
<text x="150.4" y="63.3">C10</text>
<text x="30.2" y="66.9">D+</text>
<text x="30.2" y="69.4">D-</text>
<text x="31.2" y="72">ID</text>
<text x="135.1" y="72">GND</text>
<text x="145.3" y="72">GND</text>
<text x="148.9" y="66.1">100nF</text>
<text x="27.5" y="72.6" transform="rotate(-90 27.5 72.6)">Shield</text>
<text x="30.1" y="72.6" transform="rotate(-90 30.1 72.6)">GND</text>
<text x="176.4" y="77.1">+3V3</text>
<text x="27.2" y="83.4">GND</text>
<text x="50" y="82.1">C1</text>
<text x="152.4" y="78.3">C8</text>
<text x="48.8" y="84.7">100nF</text>
<text x="146.6" y="88.5">GND</text>
<text x="177" y="89.8">GND</text>
<text x="193" y="88.5">J5</text>
<text x="206.2" y="88.5">GND</text>
<text x="221" y="87.2">J7</text>
<text x="221" y="89.8">Conn_01x05</text>
<text x="46.2" y="93.6">Conn_01x10</text>
<text x="50.9" y="91">J1</text>
<text x="55.1" y="91">GND</text>
<text x="141" y="91">J2</text>
<text x="141" y="93.6">Conn_01x06</text>
<text x="193" y="91">Conn_01x09</text>
<text x="23" y="99.9">UART</text>
<text x="24.2" y="97.4">J6</text>
<text x="34.3" y="102.5">GND</text>
<text x="55.1" y="125.3">GND</text>
<text x="34.3" y="127.9">J9</text>
<text x="34.3" y="130.4">SWD</text>
<text x="153" y="136.8">C13</text>
<text x="24.6" y="140.6">GND</text>
<text x="133" y="142.1">WE-XTAL_CFPX-104</text>
<text x="152.5" y="139.3">18pF</text>
<text x="139.7" y="148.2">Y2</text>
<text x="36.4" y="154.9" transform="rotate(-90 36.4 154.9)">J8</text>
<text x="133.3" y="154.8">R3</text>
<text x="163.1" y="154.5">GND</text>
<text x="39" y="159.8" transform="rotate(-90 39 159.8)">IMU_Headers</text>
<text x="152.5" y="161.1">18pF</text>
<text x="153" y="158.6">C14</text>
<text x="27.5" y="165.4" transform="rotate(-90 27.5 165.4)">GND</text>
<text x="131.3" y="167.2">GND</text>
<text x="40.2" y="182.8" transform="rotate(-90 40.2 182.8)">J4</text>
<text x="42.8" y="187.5" transform="rotate(-90 42.8 187.5)">SPI_Headers</text>
</g>
<g font-size="1.8" fill="#0f0f0f">
<text x="154.9" y="21.2">Vdd</text>
<text x="78.7" y="28.9">PWR</text>
<text x="92.7" y="25.1">PWR</text>
<text x="128.5" y="58.1">Vdd</text>
<text x="152.4" y="54.3">PWR</text>
<text x="71.1" y="77.1">RST</text>
<text x="181.6" y="78.4">PWR 1</text>
<text x="67.3" y="89.8">RX</text>
<text x="67.3" y="87.3">TX</text>
<text x="181.6" y="86">SCL</text>
<text x="181.6" y="88.6">SDA</text>
<text x="63.5" y="94.9">SPI_SCK</text>
<text x="63.5" y="92.4">SPI1_CS</text>
<text x="57.1" y="101.3">PC8</text>
<text x="57.1" y="96.2">PC6</text>
<text x="57.1" y="98.7">PC7</text>
<text x="63.5" y="100">SPI1_MOSI</text>
<text x="63.5" y="97.4">SPI1_MISO</text>
<text x="181.6" y="96.2">INT1</text>
<text x="181.6" y="98.7">INT2</text>
<text x="30.5" y="107.6">TX</text>
<text x="30.5" y="105.1">RX</text>
<text x="57.1" y="103.8">PC9</text>
<text x="30.5" y="110.1">Vdd</text>
<text x="64.8" y="115.2">SWDIO</text>
<text x="64.8" y="117.8">SWCLK</text>
<text x="127" y="115.2">PC6</text>
<text x="127" y="117.8">PC7</text>
<text x="21.6" y="121.6">Vdd</text>
<text x="21.6" y="124.1">SWO</text>
<text x="127" y="120.3">PC8</text>
<text x="127" y="122.8">PC9</text>
<text x="21.6" y="129.2">RST</text>
<text x="21.6" y="131.7">SWDIO5</text>
<text x="21.6" y="126.7">SWCLK3</text>
<text x="66" y="130.5">INT2</text>
<text x="66" y="127.9">INT1</text>
<text x="66" y="133">SWO</text>
<text x="67.3" y="143.2">SDA</text>
<text x="67.4" y="140.6">SCL</text>
<text x="23" y="149.5">SCL</text>
<text x="22.9" y="152.1">SDA</text>
<text x="23.1" y="154.6">Vdd</text>
<text x="20.4" y="180">SPI1_MISO</text>
<text x="20.4" y="177.5">SPI1_MOSI</text>
<text x="22.5" y="182.5">SPI_SCK</text>
<text x="22.5" y="185.1">SPI1_CS</text>
</g>
<g font-size="1.8" fill="#a90000">
<text x="42.5" y="29">2</text>
<text x="55.2" y="29">3</text>
<text x="49.3" y="36.3" transform="rotate(-90 49.3 36.3)">1</text>
<text x="34.9" y="60.7">1</text>
<text x="34.9" y="65.8">3</text>
<text x="34.9" y="68.3">2</text>
<text x="34.9" y="70.9">4</text>
<text x="26.4" y="75.6" transform="rotate(-90 26.4 75.6)">6</text>
<text x="29" y="75.6" transform="rotate(-90 29 75.6)">5</text>
<text x="186.6" y="81">2</text>
<text x="186.6" y="83.6">3</text>
<text x="214.6" y="82.3">1</text>
<text x="129.5" y="87.7">GND 2</text>
<text x="134.5" y="84.8">1</text>
<text x="134.5" y="89.9">3</text>
<text x="186.6" y="86.1">4</text>
<text x="186.6" y="88.6">5</text>
<text x="214.6" y="84.8">2</text>
<text x="214.6" y="87.4">3</text>
<text x="214.6" y="89.9">4</text>
<text x="134.5" y="92.5">4</text>
<text x="134.5" y="95">5</text>
<text x="186.6" y="91.2">6</text>
<text x="186.6" y="93.7">7</text>
<text x="214.6" y="92.5">5</text>
<text x="53.9" y="96.3">10</text>
<text x="54.5" y="101.3">8</text>
<text x="54.5" y="98.8">9</text>
<text x="134.5" y="97.5">6</text>
<text x="186.6" y="96.3">8</text>
<text x="186.6" y="98.8">9</text>
<text x="27.9" y="107.7">2</text>
<text x="27.9" y="105.2">3</text>
<text x="27.9" y="102.6">4</text>
<text x="54.5" y="106.4">6</text>
<text x="54.5" y="103.9">7</text>
<text x="27.9" y="110.2">1</text>
<text x="54.5" y="111.5">4</text>
<text x="54.5" y="109">5</text>
<text x="54.5" y="119.1">1</text>
<text x="54.5" y="116.6">2</text>
<text x="54.5" y="114">3</text>
<text x="27.9" y="121.7">1</text>
<text x="27.9" y="124.2">2</text>
<text x="27.9" y="129.3">4</text>
<text x="27.9" y="126.7">3</text>
<text x="27.9" y="131.8">5</text>
<text x="27.9" y="134.4">6</text>
<text x="27.9" y="149.6">1</text>
<text x="27.9" y="152.1">2</text>
<text x="27.9" y="154.7">3</text>
<text x="27.9" y="157.2">4</text>
<text x="31.7" y="177.5">1</text>
<text x="31.7" y="180.1">2</text>
<text x="31.7" y="182.6">3</text>
<text x="31.7" y="185.2">4</text>
</g>
<text font-size="1.8" fill="#009600" x="130.8" y="97.4">Vdd 6</text>
<g font-size="1.4" fill="#a90000">
<text x="123.8" y="59.4">1</text>
<text x="123.4" y="62">19</text>
<text x="123.4" y="64.5">32</text>
<text x="123.4" y="67.1">48</text>
<text x="123.4" y="69.6">64</text>
<text x="72.6" y="72.1">60</text>
<text x="123.4" y="72.1">13</text>
<text x="123.4" y="74.7">30</text>
<text x="72.6" y="82.3">14</text>
<text x="123.4" y="79.8">61</text>
<text x="123.4" y="82.3">62</text>
<text x="72.6" y="84.8">15</text>
<text x="72.6" y="87.4">16</text>
<text x="72.6" y="89.9">17</text>
<text x="123.4" y="84.8">29</text>
<text x="123.4" y="87.4">33</text>
<text x="123.4" y="89.9">34</text>
<text x="72.6" y="92.5">20</text>
<text x="72.6" y="95">21</text>
<text x="123.4" y="92.5">35</text>
<text x="123.4" y="95">36</text>
<text x="123.8" y="100.1">8</text>
<text x="72.6" y="102.6">41</text>
<text x="72.6" y="105.2">42</text>
<text x="72.6" y="107.7">43</text>
<text x="123.4" y="105.2">10</text>
<text x="123.4" y="107.7">11</text>
<text x="123.8" y="102.6">9</text>
<text x="72.6" y="110.2">44</text>
<text x="72.6" y="112.8">45</text>
<text x="123.4" y="110.2">24</text>
<text x="123.4" y="112.8">25</text>
<text x="72.6" y="115.3">46</text>
<text x="72.6" y="117.9">49</text>
<text x="123.4" y="115.3">37</text>
<text x="123.4" y="117.9">38</text>
<text x="72.6" y="120.4">50</text>
<text x="72.6" y="125.5">26</text>
<text x="123.4" y="120.4">39</text>
<text x="123.4" y="122.9">40</text>
<text x="123.4" y="125.5">51</text>
<text x="72.6" y="128">27</text>
<text x="72.6" y="130.6">28</text>
<text x="123.4" y="128">52</text>
<text x="123.4" y="130.6">53</text>
<text x="72.6" y="133.1">55</text>
<text x="72.6" y="135.6">56</text>
<text x="123.8" y="133.1">2</text>
<text x="123.8" y="135.6">3</text>
<text x="72.6" y="138.2">57</text>
<text x="72.6" y="140.7">58</text>
<text x="72.6" y="143.3">59</text>
<text x="123.4" y="143.3">54</text>
<text x="123.8" y="138.2">4</text>
<text x="123.8" y="148.3">5</text>
<text x="145.8" y="145.4" transform="rotate(-90 145.8 145.4)">3</text>
<text x="149.2" y="148.3">2</text>
<text x="123.4" y="156">12</text>
<text x="123.8" y="150.9">6</text>
<text x="145.8" y="153" transform="rotate(-90 145.8 153)">1</text>
<text x="123.4" y="158.5">18</text>
<text x="123.4" y="161">31</text>
<text x="123.4" y="163.6">47</text>
<text x="123.4" y="166.1">63</text>
</g>
<g font-size="1.4" fill="#006464">
<text x="115.2" y="65.5">VDD__1</text>
<text x="117.1" y="60.4">VBAT</text>
<text x="117.7" y="63">VDD</text>
<text x="115.2" y="68">VDD__2</text>
<text x="115.2" y="70.6">VDD__3</text>
<text x="77.2" y="73.1">BOOT0</text>
<text x="110.9" y="73.1">VDDA/VREF+</text>
<text x="115.1" y="75.7">VCAP_1</text>
<text x="77.2" y="78.2">~{RST}</text>
<text x="77.2" y="83.3">PA0</text>
<text x="117.7" y="80.7">PB8</text>
<text x="117.7" y="83.3">PB9</text>
<text x="77.2" y="85.8">PA1</text>
<text x="77.2" y="88.4">PA2</text>
<text x="116.7" y="85.8">PB10</text>
<text x="116.7" y="88.4">PB12</text>
<text x="77.2" y="90.9">PA3</text>
<text x="77.2" y="93.4">PA4</text>
<text x="77.2" y="96">PA5</text>
<text x="116.7" y="90.9">PB13</text>
<text x="116.7" y="93.4">PB14</text>
<text x="116.7" y="96">PB15</text>
<text x="77.2" y="98.5">PA6</text>
<text x="77.2" y="101.1">PA7</text>
<text x="117.7" y="101.1">PC0</text>
<text x="77.2" y="103.6">PA8</text>
<text x="77.2" y="106.1">PA9</text>
<text x="117.7" y="103.6">PC1</text>
<text x="117.7" y="106.1">PC2</text>
<text x="77.2" y="108.7">PA10</text>
<text x="77.2" y="111.2">PA11</text>
<text x="77.2" y="113.8">PA12</text>
<text x="117.7" y="108.7">PC3</text>
<text x="117.7" y="111.2">PC4</text>
<text x="117.7" y="113.8">PC5</text>
<text x="77.2" y="116.3">PA13/JTMS-SWDIO</text>
<text x="77.2" y="118.8">PA14/JTCK-SWCLK</text>
<text x="117.7" y="116.3">PC6</text>
<text x="117.7" y="118.8">PC7</text>
<text x="77.2" y="121.4">PA15/JTDI</text>
<text x="117.7" y="121.4">PC8</text>
<text x="117.7" y="123.9">PC9</text>
<text x="77.2" y="126.5">PB0</text>
<text x="77.2" y="129">PB1</text>
<text x="77.2" y="131.5">PB2</text>
<text x="116.7" y="126.5">PC10</text>
<text x="116.7" y="129">PC11</text>
<text x="116.7" y="131.5">PC12</text>
<text x="77.2" y="134.1">PB3/JTDO-SWO</text>
<text x="77.2" y="136.6">PB4/~{JTRST}</text>
<text x="108.1" y="136.6">PC14-OSC32_IN</text>
<text x="116.7" y="134.1">PC13</text>
<text x="77.2" y="139.2">PB5</text>
<text x="77.2" y="141.7">PB6</text>
<text x="106.8" y="139.2">PC15-OSC32_OUT</text>
<text x="77.2" y="144.2">PB7</text>
<text x="111" y="149.3">PH0-OSC_IN</text>
<text x="117.7" y="144.2">PD2</text>
<text x="109.6" y="151.9">PH1-OSC_OUT</text>
<text x="111" y="156.9">VSSA/VREF-</text>
<text x="117.8" y="159.5">VSS</text>
<text x="115.3" y="162">VSS__1</text>
<text x="115.3" y="164.6">VSS__2</text>
<text x="115.3" y="167.1">VSS__3</text>
</g>
<g font-size="1.4" fill="#0f0f0f">
<text x="73" y="77.2">7</text>
<text x="72.6" y="97.5">22</text>
<text x="72.6" y="100.1">23</text>
</g>
<text font-size="1.1" fill="#840000" x="150.5" y="148.2" transform="rotate(-90 150.5 148.2)">GND</text>
</svg>
